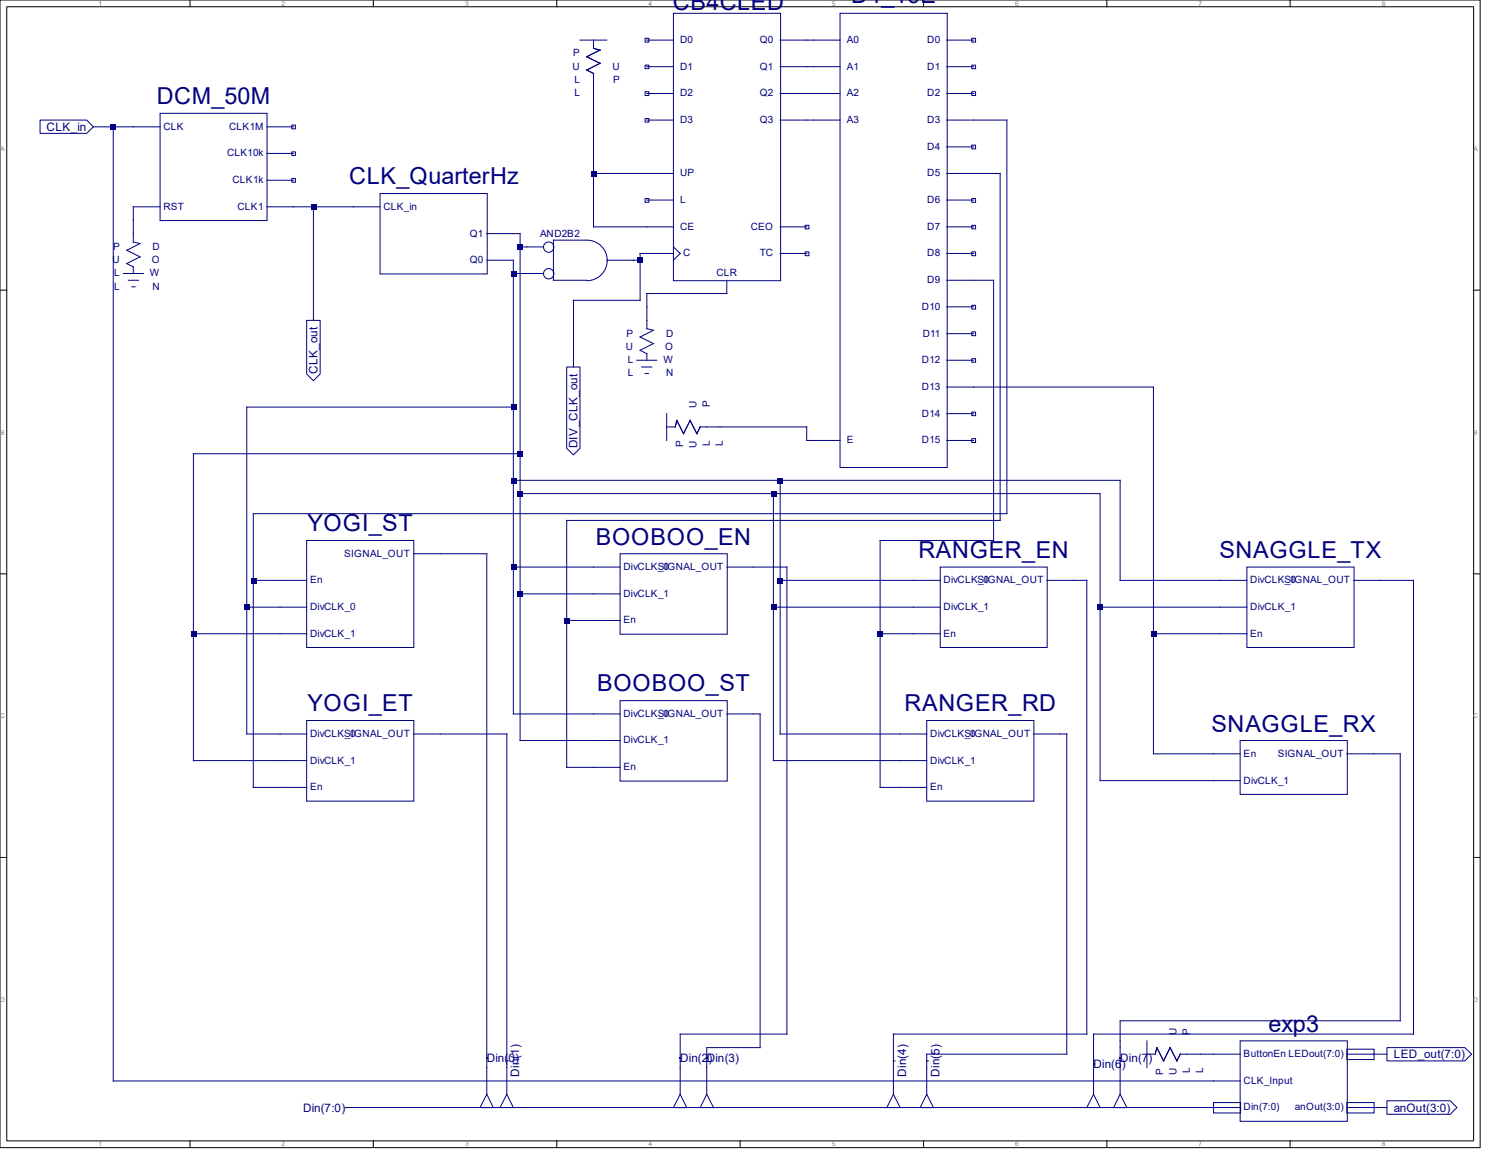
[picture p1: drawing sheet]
<svg xmlns="http://www.w3.org/2000/svg" width="279mm" height="216mm" viewBox="0 0 279 216" stroke-linecap="round" stroke-linejoin="round" font-family="sans-serif">
<g fill="none" stroke="#000" stroke-width=".19">
<path d="M0 0h278.3v215.6h-278.3zM1.3 1.3h275.8v213.1h-275.8zM35.7 0v1.3M70.2 0v1.3M104.7 0v1.3M139.1 0v1.3M173.7 0v1.3M208.1 0v1.3M242.6 0v1.3M0 54.5h1.3M277 54.5h1.3M0 107.8h1.3"/>
<path d="M277 107.8h1.3M0 161.1h1.3M277 161.1h1.3M35.7 214.3v1.3M70.2 214.3v1.3M104.7 214.3v1.3M139.1 214.3v1.3M173.7 214.3v1.3M208.1 214.3v1.3M242.6 214.3v1.3"/>
</g>
<path d="M17.6 23.8h12.5M21.3 23.8v179.3h206.9M25.1 38.9h5M30.1 21.3h20.1v20.1h-20.1zM50.2 23.8h5M50.2 38.9h5M50.2 28.8h5M50.2 33.9h5M54.9 23.5h.6v.7h-.6zM54.9 28.5h.6v.7h-.6zM54.9 33.5h.6v.7h-.6z" fill="none" stroke="#000080" stroke-width=".19"/>
<path d="M20.8 23.4h1v1h-1z" fill-rule="evenodd" fill="#000080"/>
<g fill="none" stroke="#000080" stroke-width=".19">
<path d="M109.1 7.5h5M111.6 7.5v1.6l1.2 .3-2.5 1.3 2.5 1.2-2.5 1.3 1.3 .6v28.8h15M121.3 7.2h.7v.7h-.7zM121.3 12.2h.7v.7h-.7zM121.3 17.2h.7v.7h-.7zM121.6 17.6h5M121.6 12.5h5M121.6 7.5h5M126.6 2.5h20.2v50.2h-20.2zM146.7 17.6h5M146.7 12.5h5M146.7 7.5h5"/>
<path d="M7.5 22.6h8.8l1.3 1.2-1.3 1.3h-8.8zM25.1 38.9v6.6l1.2 .3-2.5 1.2 2.5 1.3-2.5 1.2 1.3 .7v1.2M111.6 32.6h15M121.3 22.3h.7v.6h-.7zM121.3 37.3h.7v.7h-.7zM121.6 37.6h5M121.6 22.6h5M146.7 22.6h5M23.2 51.4h3.8M24.1 52.7h1.9M24.8 53.9h.6M121.6 47.6h5"/>
<path d="M126.6 46.4l1.3 1.2-1.3 1.3M136.7 52.7v2.5h-15.1M146.7 42.6h5M146.7 47.6h5M151.4 42.3h.7v.7h-.7zM151.4 47.3h.7v.7h-.7zM215.6 198.1h1.6l.3-1.3 1.3 2.5 1.2-2.5 1.3 2.5 .6-1.2h11.3M215.6 195.6v5M233.2 195.6h20.1v15.1h-20.1zM253.2 197.1h5.2v2h-5.2zM253.2 198.1h7.6M260.8 196.8h14.6l1.3 1.3-1.3 1.2h-14.6z"/>
<path d="M228.2 207.2h5.1v1.9h-5.1zM228.2 203.1h5M228.2 208.1h5M253.2 207.2h5.2v1.9h-5.2zM253.2 208.1h7.6M260.8 206.8h11.9l1.2 1.3-1.2 1.3h-11.9z"/>
</g>
<path d="M111.1 32.1h1v1h-1z" fill-rule="evenodd" fill="#000080"/>
<path d="M55.2 38.9h16.3M58.9 38.9v21.3M71.5 36.4h20.1v15.1h-20.1zM91.5 43.9h5M91.5 48.9h5M121.6 55.2v6.6l1.3 .3-2.5 1.2 2.5 1.3-2.5 1.2 1.2 .7v1.2M57.7 60.2h2.5v10.1l-1.3 1.2-1.2-1.2zM119.7 67.7h3.8M120.6 69h2M121.3 70.2h.6" fill="none" stroke="#000080" stroke-width=".19"/>
<path d="M58.5 38.4h1v1h-1z" fill-rule="evenodd" fill="#000080"/>
<path d="M119.1 48.9h1.3M121.6 47.6h-1.2v8.8h-12.6v12.6" fill="none" stroke="#000080" stroke-width=".19"/>
<path d="M119.9 48.4h1v1h-1z" fill-rule="evenodd" fill="#000080"/>
<g fill="none" stroke="#000080" stroke-width=".19">
<path d="M151.7 17.6h6.2M151.7 12.5h6.2M151.7 7.5h6.2M157.9 2.5h20.2v85.3h-20.2zM178 17.6h5M178 12.5h5M178 7.5h5M182.7 7.2h.7v.7h-.7zM182.7 12.2h.7v.7h-.7zM182.7 17.2h.7v.7h-.7zM151.7 22.6h6.2M178 22.6h11.3v73.9h-141.7v51.5h5.1"/>
<path d="M178 27.6h5M178 32.6h5M178 37.6h5M182.7 27.3h.7v.7h-.7zM182.7 37.3h.7v.7h-.7zM178 42.6h5M178 47.6h5M178 52.7h5M178 57.7h5M182.7 57.4h.7v.7h-.7zM182.7 42.3h.7v.7h-.7zM182.7 47.3h.7v.7h-.7z"/>
<path d="M125.3 77.7v5.1M178 62.7h5M178 67.7h5M178 72.7h5M178 77.7h5M182.7 62.4h.7v.7h-.7zM182.7 67.4h.7v.7h-.7zM182.7 77.4h.7v.7h-.7zM125.3 80.2h1.7l.3-1.2 1.2 2.5 1.3-2.5 1.2 2.5 .7-1.3h20v2.6h6.2M178 82.8h5M182.7 82.4h.7v.7h-.7zM47.6 109.1h5.1"/>
</g>
<path d="M47.2 108.6h1v1h-1z" fill-rule="evenodd" fill="#000080"/>
<g fill="none" stroke="#000080" stroke-width=".19">
<path d="M52.7 114.1h5M52.7 119.1h5M52.7 109.1h5M57.7 101.6h20.1v20.1h-20.1zM77.7 104.1h13.8v101.5M52.7 137.9h5M57.7 135.4h20.1v15.1h-20.1zM77.7 137.9h17.6v67.7M52.7 142.9h5M52.7 148h5M65.2 208.1h163M91.5 205.6l1.3 2.5"/>
<path d="M91.5 205.6l-1.2 2.5M95.3 205.6l1.2 2.5M95.3 205.6l-1.3 2.5"/>
</g>
<path d="M95.3 199.3h.3M64.9 208.1h.3" fill="none" stroke="#000" stroke-width=".19"/>
<path d="M91.4 198.6h.3v.2h-.3z" fill-rule="evenodd" fill="#000080"/>
<g fill="none" stroke="#000080" stroke-width=".19">
<path d="M183 32.6h5v65.2h-81.4v46.4h5M99.1 46.4h3.1M99.1 51.4h3.1M110.3 45.1h-6.2v7.6h6.2M110.4 45.1a3.8 3.8 0 0 1 3.8 3.8 3.8 3.8 0 0 1-3.8 3.8M114.1 48.9h5M106.6 69h2.5v15.2l-1.3 1.3-1.2-1.3zM106.6 116.6h5"/>
<circle cx="103.2" cy="51.4" r=".98"/>
<circle cx="103.2" cy="46.4" r=".98"/>
</g>
<path d="M106.1 116.1h1v1h-1z" fill-rule="evenodd" fill="#000080"/>
<path d="M96.5 43.9h1.3v95.2h13.8M97.8 46.4h1.3M97.8 85.3h-61.4v57.6h16.3M97.8 92.8h109v53.9h21.4M145.4 92.8v50.1h23.8M36.4 119.1h16.3M97.8 111.6h13.8M145.4 114.1h26.3M206.8 114.1h22.6" fill="none" stroke="#000080" stroke-width=".19"/>
<g fill="#000080">
<path d="M35.9 118.6h1v1h-1z" fill-rule="evenodd"/>
<path d="M97.3 45.9h1v1h-1z" fill-rule="evenodd"/>
<path d="M97.3 84.8h1v1h-1z" fill-rule="evenodd"/>
<path d="M97.3 92.3h1v1h-1z" fill-rule="evenodd"/>
<path d="M97.3 111.1h1v1h-1z" fill-rule="evenodd"/>
<path d="M144.9 92.3h1.1v1h-1.1z" fill-rule="evenodd"/>
<path d="M144.9 113.6h1.1v1h-1.1z" fill-rule="evenodd"/>
<path d="M206.4 113.6h1v1h-1z" fill-rule="evenodd"/>
</g>
<path d="M96.5 48.9v85.3h15.1M96.5 51.4h2.6M96.5 76.5h-50.1v61.4h6.3M96.5 90.3h114.1v18.8h18.8M146.7 90.3v47.6h22.5M46.4 114.1h6.3M96.5 106.6h15.1M146.7 109.1h25" fill="none" stroke="#000080" stroke-width=".19"/>
<g fill="#000080">
<path d="M45.9 113.6h1v1h-1z" fill-rule="evenodd"/>
<path d="M96.1 50.9h1v1h-1z" fill-rule="evenodd"/>
<path d="M96.1 76h1v1h-1z" fill-rule="evenodd"/>
<path d="M96.1 89.8h1v1h-1z" fill-rule="evenodd"/>
<path d="M96.1 106.1h1v1h-1z" fill-rule="evenodd"/>
<path d="M146.2 89.8h1v1h-1z" fill-rule="evenodd"/>
<path d="M146.2 108.6h1v1h-1z" fill-rule="evenodd"/>
</g>
<path d="M111.6 106.6h5M111.6 111.6h5M111.6 116.6h5M116.6 104.1h20.1v15.1h-20.1zM136.7 106.6h4.9M111.6 134.2h5M111.6 139.1h5M116.6 131.7h20.1v15.1h-20.1zM136.7 134.2h6.2v62.6h-10v8.8M111.6 144.2h5M132.9 205.6l1.3 2.5h-2.5z" fill="none" stroke="#000080" stroke-width=".19"/>
<path d="M132.8 198.6h.2v.2h-.2z" fill-rule="evenodd" fill="#000080"/>
<path d="M141.6 106.6h6.4v87.7h-20.1v11.3M127.9 205.6l1.2 2.5h-2.5z" fill="none" stroke="#000080" stroke-width=".19"/>
<path d="M127.8 198.6h.2v.2h-.2z" fill-rule="evenodd" fill="#000080"/>
<path d="M183 52.7h3.8v48.9h-21.3v46.4h8.7M165.5 119.1h11.3M171.7 109.1h5.1M171.7 114.1h5.1M176.8 106.6h20.1v15.1h-20.1zM196.8 109.1h5M169.2 137.9h5M174.2 135.4h20.2v15.1h-20.2zM194.3 137.9h5M169.2 142.9h5" fill="none" stroke="#000080" stroke-width=".19"/>
<path d="M165 118.6h1v1h-1z" fill-rule="evenodd" fill="#000080"/>
<g fill="none" stroke="#000080" stroke-width=".19">
<path d="M201.8 109.1h2.5v85.2h-36.3v11.3M229.4 109.1h5M229.4 114.1h5M229.4 119.1h5M234.4 106.6h20.2v15.1h-20.2zM254.5 109.1h5M199.3 137.9h1.3v60.2h-26.4v7.5M233.2 139.1h20.1v10.2h-20.1zM228.2 141.6h5M228.2 146.7h5M253.2 141.6h10.1v50.2h-52.7v13.8M168 205.6l1.2 2.5h-2.4z"/>
<path d="M174.2 205.6l1.3 2.5h-2.5zM210.6 205.6l1.3 2.5h-2.5z"/>
</g>
<path d="M168 199.3h.3M174.2 199.3h.4" fill="none" stroke="#000" stroke-width=".19"/>
<path d="M210.5 198.6h.2v.2h-.2z" fill-rule="evenodd" fill="#000080"/>
<path d="M259.5 109.1h6.3v85.2h-60.2v11.3M205.6 205.6l1.2 2.5h-2.5z" fill="none" stroke="#000080" stroke-width=".19"/>
<path d="M205.5 199.8h.2v.3h-.2z" fill-rule="evenodd" fill="#000080"/>
<path d="M183 72.7h33.9v68.9h11.3M216.9 119.1h12.5" fill="none" stroke="#000080" stroke-width=".19"/>
<path d="M216.4 118.6h1v1h-1z" fill-rule="evenodd" fill="#000080"/>
<g font-size="4.4" fill="#000080">
<text x="126.5" y="1.8">CB4CLED</text>
<text x="160.1" y=".6">D4_16E</text>
<text x="29.5" y="19.6">DCM_50M</text>
<text x="65.7" y="34.6">CLK_QuarterHz</text>
<text x="57.8" y="99.8">YOGI_ST</text>
<text x="112.1" y="102.3">BOOBOO_EN</text>
<text x="172.7" y="104.9">RANGER_EN</text>
<text x="229.3" y="104.9">SNAGGLE_TX</text>
<text x="112.3" y="129.9">BOOBOO_ST</text>
<text x="57.8" y="133.7">YOGI_ET</text>
<text x="170.1" y="133.7">RANGER_RD</text>
<text x="227.8" y="137.5">SNAGGLE_RX</text>
<text x="238.5" y="193.8">exp3</text>
</g>
<g font-size="2.2" fill="#000080">
<text x="8.8" y="24.6">CLK_in</text>
<text x="59.7" y="70.3" transform="rotate(-90 59.7 70.3)">CLK_out</text>
<text x="108.6" y="84.2" transform="rotate(-90 108.6 84.2)">DIV_CLK_out</text>
<text x="91.5" y="199.5">Din(0)</text>
<text x="97.6" y="202.3" transform="rotate(-90 97.6 202.3)">Din(1)</text>
<text x="127.9" y="199.5">Din(2)</text>
<text x="132.9" y="199.5">Din(3)</text>
<text x="170.4" y="202.3" transform="rotate(-90 170.4 202.3)">Din(4)</text>
<text x="176.6" y="202.3" transform="rotate(-90 176.6 202.3)">Din(5)</text>
<text x="205.6" y="200.7">Din(6)</text>
<text x="210.6" y="199.5">Din(7)</text>
<text x="262" y="198.9">LED_out(7:0)</text>
<text x="57" y="208.9">Din(7:0)</text>
<text x="262" y="208.9">anOut(3:0)</text>
</g>
<g font-size="1.9" fill="#000080">
<text x="107.7" y="10.6">P</text>
<text x="127.9" y="8.1">D0</text>
<text x="142.8" y="8.1">Q0</text>
<text x="159.2" y="8.1">A0</text>
<text x="174.3" y="8.1">D0</text>
<text x="107.7" y="13.1">U</text>
<text x="108" y="15.6">L</text>
<text x="115.2" y="13.1">U</text>
<text x="115.3" y="15.6">P</text>
<text x="127.9" y="13.1">D1</text>
<text x="142.8" y="13.1">Q1</text>
<text x="159.2" y="13.1">A1</text>
<text x="174.3" y="13.1">D1</text>
<text x="108" y="18.1">L</text>
<text x="127.9" y="23.1">D3</text>
<text x="127.9" y="18.1">D2</text>
<text x="142.8" y="23.1">Q3</text>
<text x="142.8" y="18.1">Q2</text>
<text x="159.2" y="23.1">A3</text>
<text x="159.2" y="18.1">A2</text>
<text x="174.3" y="18.1">D2</text>
<text x="174.3" y="23.1">D3</text>
<text x="30.7" y="24.4">CLK</text>
<text x="42.7" y="29.4">CLK10k</text>
<text x="43.1" y="24.4">CLK1M</text>
<text x="174.3" y="28.2">D4</text>
<text x="43.7" y="34.4">CLK1k</text>
<text x="127.9" y="33.1">UP</text>
<text x="174.3" y="33.1">D5</text>
<text x="30.7" y="39.4">RST</text>
<text x="44.7" y="39.4">CLK1</text>
<text x="72.1" y="39.4">CLK_in</text>
<text x="127.9" y="38.1">L</text>
<text x="174.3" y="38.1">D6</text>
<text x="21.3" y="46.9">P</text>
<text x="28.7" y="46.9">D</text>
<text x="88.3" y="44.5">Q1</text>
<text x="101.6" y="44.5">AND2B2</text>
<text x="127.9" y="43.2">CE</text>
<text x="141.1" y="43.2">CEO</text>
<text x="174.3" y="43.2">D7</text>
<text x="21.2" y="49.4">U</text>
<text x="21.5" y="51.9">L</text>
<text x="28.2" y="51.9">W</text>
<text x="28.5" y="49.4">O</text>
<text x="88.3" y="49.4">Q0</text>
<text x="128.4" y="48.2">C</text>
<text x="134.7" y="51.9">CLR</text>
<text x="142.8" y="48.2">TC</text>
<text x="174.3" y="48.2">D8</text>
<text x="174.3" y="53.2">D9</text>
<text x="21.5" y="54.4">L</text>
<text x="28.7" y="54.4">N</text>
<text x="173.3" y="58.2">D10</text>
<text x="117.7" y="65.7">U</text>
<text x="117.8" y="63.2">P</text>
<text x="125.1" y="65.7">O</text>
<text x="125.2" y="63.2">D</text>
<text x="173.5" y="63.2">D11</text>
<text x="118" y="70.7">L</text>
<text x="118" y="68.2">L</text>
<text x="124.8" y="68.2">W</text>
<text x="125.2" y="70.7">N</text>
<text x="173.3" y="68.2">D12</text>
<text x="130.9" y="76.6" transform="rotate(-90 130.9 76.6)">U</text>
<text x="133.4" y="76.5" transform="rotate(-90 133.4 76.5)">P</text>
<text x="173.3" y="73.3">D13</text>
<text x="133.4" y="83.9" transform="rotate(-90 133.4 83.9)">L</text>
<text x="135.9" y="83.9" transform="rotate(-90 135.9 83.9)">L</text>
<text x="159.2" y="83.3">E</text>
<text x="173.3" y="78.3">D14</text>
<text x="173.3" y="83.3">D15</text>
<text x="128.4" y="84.1" transform="rotate(-90 128.4 84.1)">P</text>
<text x="130.9" y="84.2" transform="rotate(-90 130.9 84.2)">U</text>
<text x="64.7" y="104.6">SIGNAL_OUT</text>
<text x="117.2" y="107.1">DivCLK_0</text>
<text x="123.7" y="107.1">SIGNAL_OUT</text>
<text x="58.3" y="109.6">En</text>
<text x="117.2" y="112.1">DivCLK_1</text>
<text x="177.4" y="109.6">DivCLK_0</text>
<text x="183.8" y="109.6">SIGNAL_OUT</text>
<text x="235.1" y="109.6">DivCLK_0</text>
<text x="241.5" y="109.6">SIGNAL_OUT</text>
<text x="58.3" y="114.6">DivCLK_0</text>
<text x="58.3" y="119.6">DivCLK_1</text>
<text x="117.2" y="117.1">En</text>
<text x="177.4" y="114.6">DivCLK_1</text>
<text x="177.4" y="119.6">En</text>
<text x="235.1" y="114.6">DivCLK_1</text>
<text x="235.1" y="119.6">En</text>
<text x="117.2" y="134.7">DivCLK_0</text>
<text x="123.7" y="134.7">SIGNAL_OUT</text>
<text x="58.3" y="138.5">DivCLK_0</text>
<text x="58.3" y="143.5">DivCLK_1</text>
<text x="64.7" y="138.5">SIGNAL_OUT</text>
<text x="117.2" y="139.7">DivCLK_1</text>
<text x="174.9" y="138.5">DivCLK_0</text>
<text x="174.9" y="143.5">DivCLK_1</text>
<text x="181.3" y="138.5">SIGNAL_OUT</text>
<text x="233.8" y="142.2">En</text>
<text x="240.2" y="142.2">SIGNAL_OUT</text>
<text x="58.3" y="148.5">En</text>
<text x="117.2" y="144.7">En</text>
<text x="174.9" y="148.5">En</text>
<text x="233.8" y="147.2">DivCLK_1</text>
<text x="221.2" y="194.5" transform="rotate(-90 221.2 194.5)">U</text>
<text x="223.7" y="194.4" transform="rotate(-90 223.7 194.4)">P</text>
<text x="218.7" y="201.9" transform="rotate(-90 218.7 201.9)">P</text>
<text x="221.2" y="202" transform="rotate(-90 221.2 202)">U</text>
<text x="223.7" y="201.7" transform="rotate(-90 223.7 201.7)">L</text>
<text x="226.2" y="201.7" transform="rotate(-90 226.2 201.7)">L</text>
<text x="233.8" y="198.6">ButtonEn LEDout(7:0)</text>
<text x="233.8" y="203.7">CLK_Input</text>
<text x="233.8" y="208.7">Din(7:0)</text>
<text x="243.5" y="208.7">anOut(3:0)</text>
</g>
<g font-size="1.3" fill="#808080">
<text x="18.5" y="1.1">1</text>
<text x="53" y="1.1">2</text>
<text x="87.5" y="1.1">3</text>
<text x="121.9" y="1.1">4</text>
<text x="156.4" y="1.1">5</text>
<text x="190.9" y="1.1">6</text>
<text x="225.3" y="1.1">7</text>
<text x="259.8" y="1.1">8</text>
<text x=".1" y="28.4">A</text>
<text x="277.1" y="28.4">A</text>
<text x="0" y="81.7">B</text>
<text x="277" y="81.7">B</text>
<text x="0" y="134.9">C</text>
<text x="277" y="134.9">C</text>
<text x="0" y="188.2">D</text>
<text x="277" y="188.2">D</text>
<text x="18.5" y="215.4">1</text>
<text x="53" y="215.4">2</text>
<text x="87.5" y="215.4">3</text>
<text x="121.9" y="215.4">4</text>
<text x="156.4" y="215.4">5</text>
<text x="190.9" y="215.4">6</text>
<text x="225.3" y="215.4">7</text>
<text x="259.8" y="215.4">8</text>
</g>
</svg>
